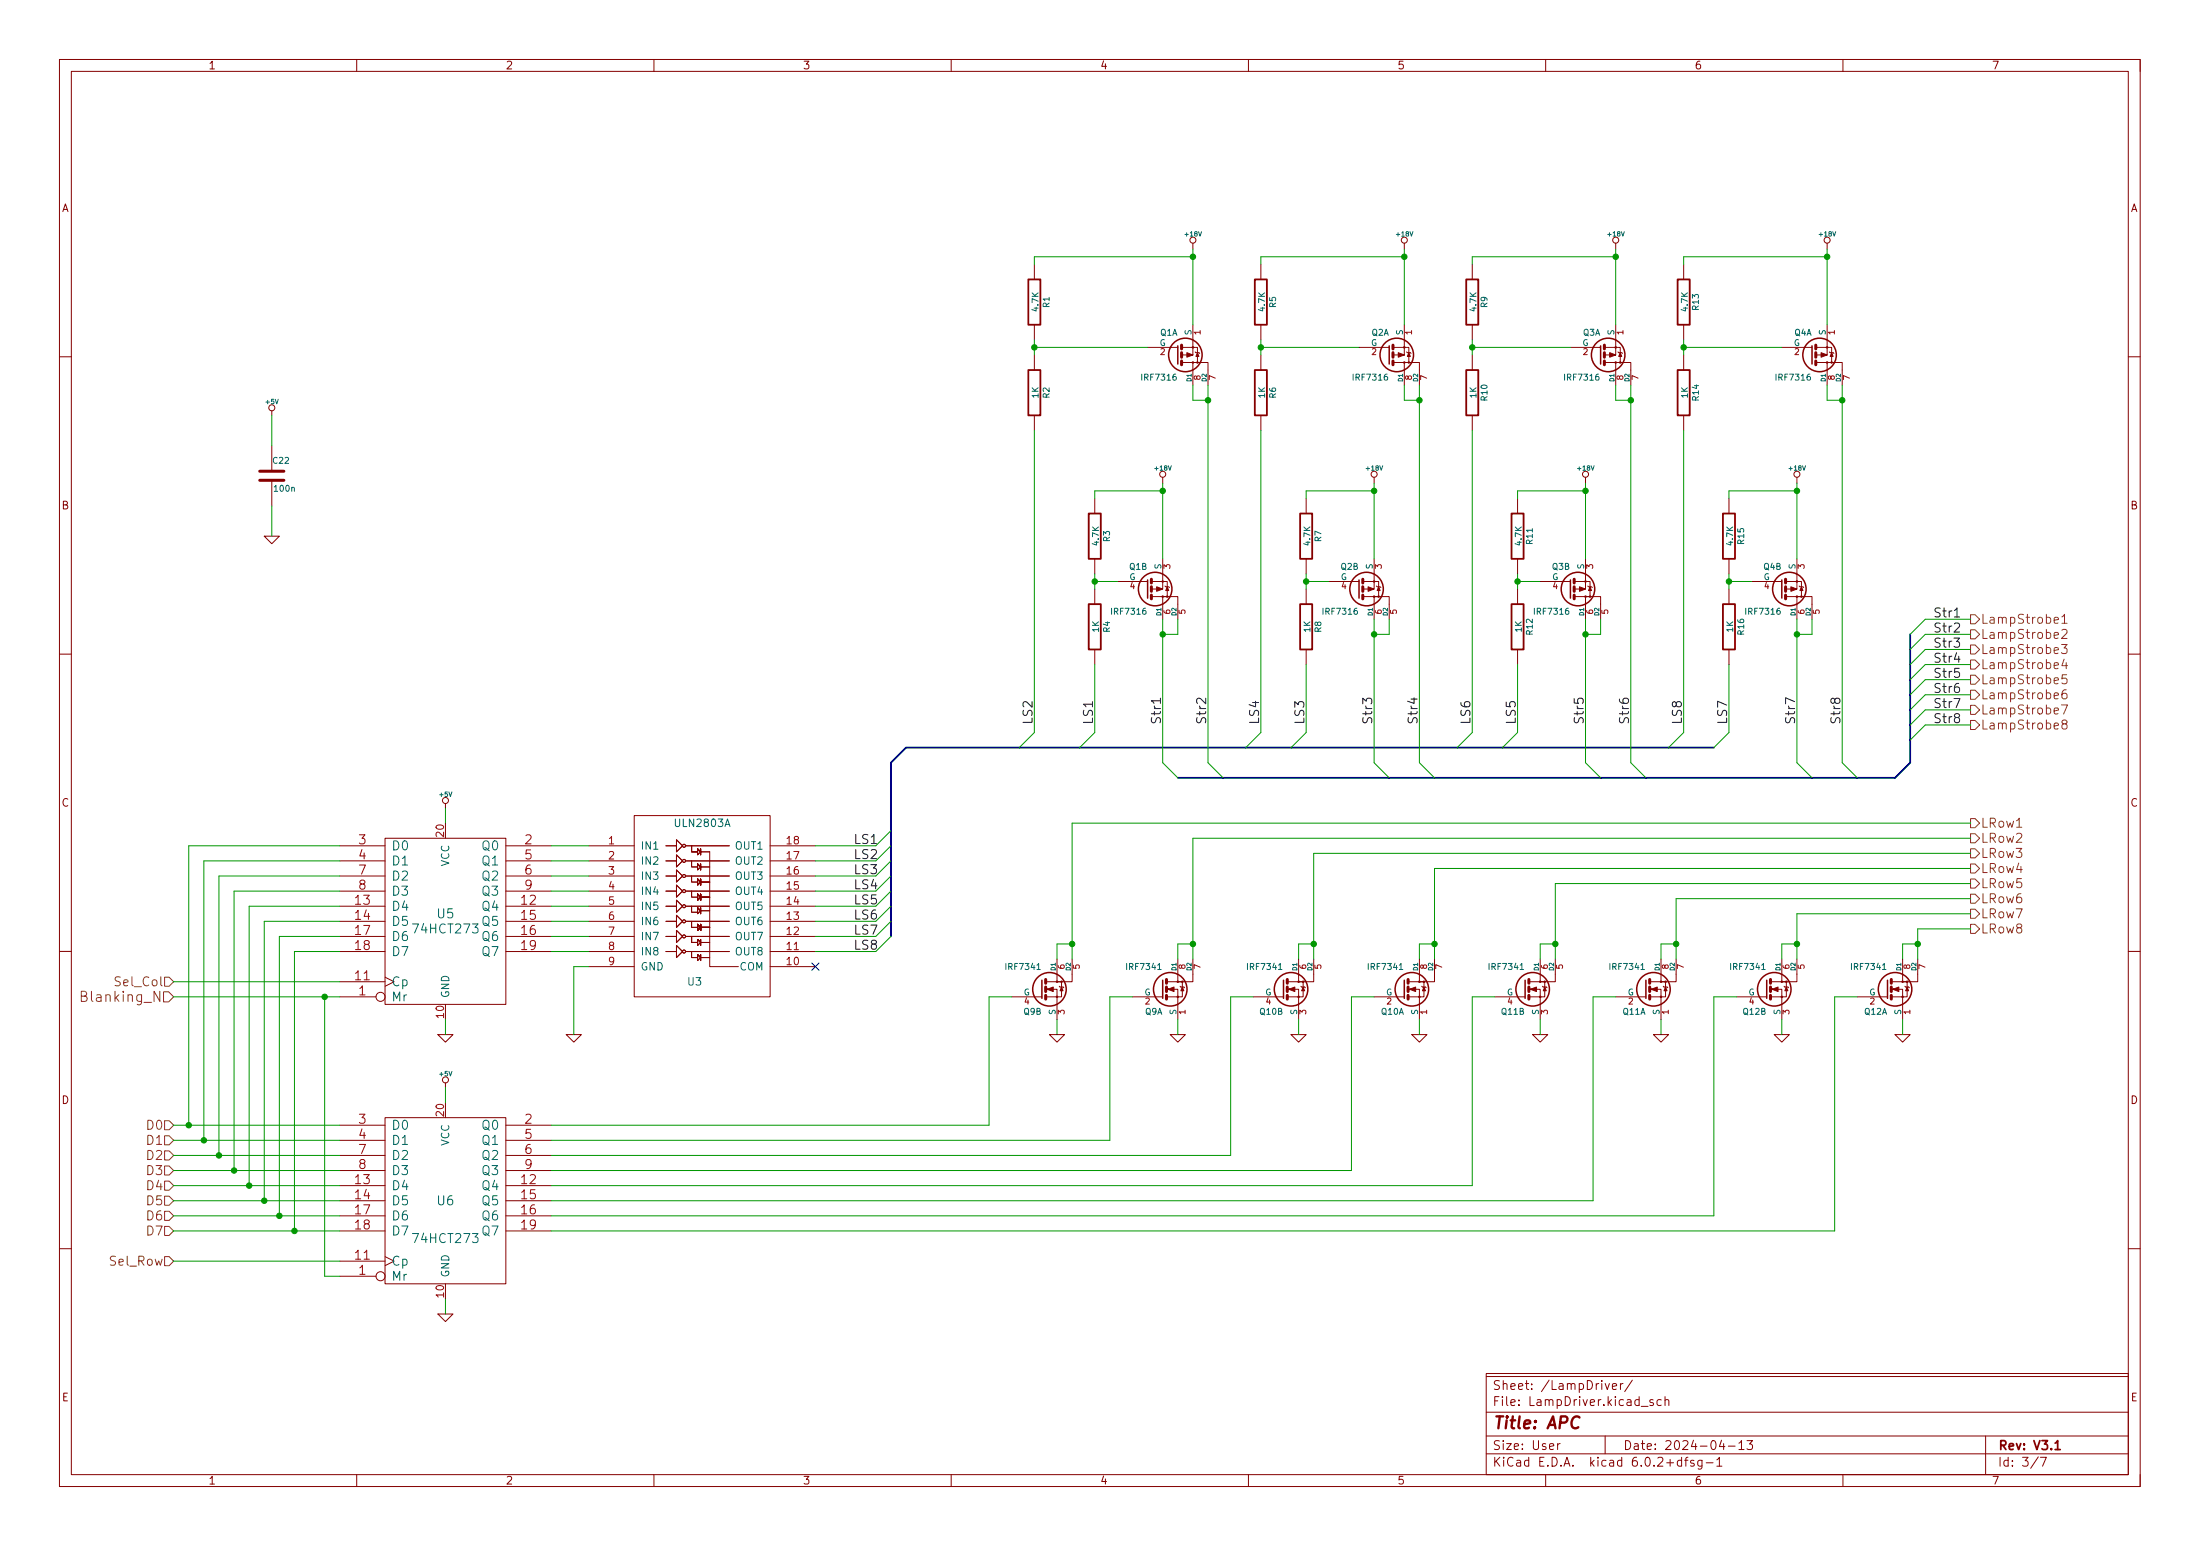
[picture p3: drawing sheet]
<svg xmlns="http://www.w3.org/2000/svg" width="370mm" height="260mm" viewBox="0 0 370 260" stroke-linecap="round" stroke-linejoin="round" font-family="sans-serif">
<g fill="none" stroke="#840000" stroke-width=".17">
<path d="M10 10h350v240h-350zM12 12h346v236h-346zM60 10v2M110 10v2M160 10v2M210 10v2M260 10v2M310 10v2M360 10v2M174 44.5v2.5M174 54.6v2.6M174 59.7v2.5"/>
<path d="M193 58.4h5.1M198.9 59.7h1.8v-1.3h.7v2.6h-.7h2.5v3.8M200.7 40.9v1M200.7 54.6v3.8h-1.8M201 59.2l.8 .2M212.1 44.5v2.5M212.1 54.6v2.6M212.1 59.7v2.5M228.6 58.4h5.1M234.4 59.7h1.8v-1.3h.8v2.6h-.8h2.6v3.8M236.2 40.9v1M236.2 54.6v3.8h-1.8"/>
<path d="M236.6 59.2l.8 .2M247.6 44.5v2.5M247.6 54.6v2.6M247.6 59.7v2.5M264.2 58.4h5M270 59.7h1.8v-1.3h.7v2.6h-.7h2.5v3.8M271.8 54.6v3.8h-1.8M271.8 40.9v1M272.2 59.2l.7 .2M283.2 44.5v2.5M283.2 54.6v2.6M283.2 59.7v2.5"/>
<path d="M299.7 58.4h5.1M305.6 59.7h1.7v-1.3h.8v2.6h-.8h2.6v3.8M307.3 54.6v3.8h-1.7M307.3 40.9v1M307.7 59.2l.8 .2M10 60h2M45.7 69.1v.8M45.7 74.9v4.4M174 69.9v2.5M198.9 61h1.8v3.8M212.1 69.9v2.5M234.4 61h1.8v3.8"/>
<path d="M247.6 69.9v2.5M270 61h1.8v3.8M283.2 69.9v2.5M305.6 61h1.7v3.8M358 60h2M44.4 90.2h2.6l-1.3 1.2zM45.7 80.8v4.3M184.1 83.8v2.6M184.1 94v2.5M184.1 99.1v2.5M188 97.8h5M193.8 99.1h1.8v-1.3h.7v2.5h-.7h2.5v3.8"/>
<path d="M195.6 80.3v1M195.6 94v3.8h-1.8M196 98.6l.7 .2M219.7 83.8v2.6M219.7 94v2.5M219.7 99.1v2.5M223.5 97.8h5.1M229.4 99.1h1.7v-1.3h.8v2.5h-.8h2.6v3.8M231.1 80.3v1M231.1 94v3.8h-1.7M231.5 98.6l.8 .2M255.3 83.8v2.6"/>
<path d="M255.3 94v2.5M255.3 99.1v2.5M259.1 97.8h5.1M264.9 99.1h1.8v-1.3h.8v2.5h-.8h2.5v3.8M266.7 94v3.8h-1.8M266.7 80.3v1M267.1 98.6l.7 .2M290.8 83.8v2.6M290.8 94v2.5M290.8 99.1v2.5M294.6 97.8h5.1M300.5 99.1h1.8v-1.3h.7v2.5h-.7h2.5v3.8"/>
<path d="M302.3 94v3.8h-1.8M302.3 80.3v1M302.6 98.6l.8 .2M10 110h2M184.1 109.2v2.6M193.8 100.3h1.8v3.8M219.7 109.2v2.6M229.4 100.3h1.7v3.8M255.3 109.2v2.6M264.9 100.3h1.8v3.8M290.8 109.2v2.6M300.5 100.3h1.8v3.8"/>
<path d="M358 110h2M74.9 135.1v.8M106.7 137.2h22.8v30.4h-22.8zM57.1 142.2h7.7M57.1 157.5h7.7M57.1 154.9h7.7M57.1 152.4h7.7M57.1 149.9h7.7M57.1 147.3h7.7M57.1 144.8h7.7M64.8 141h20.3v27.9h-20.3zM85.1 142.2h7.6"/>
<path d="M85.1 157.5h7.6M85.1 154.9h7.6M85.1 152.4h7.6M85.1 149.9h7.6M85.1 147.3h7.6M85.1 144.8h7.6M99.1 142.2h7.6M99.1 157.5h7.6M99.1 154.9h7.6M99.1 152.4h7.6M99.1 149.9h7.6M99.1 147.3h7.6"/>
<path d="M99.1 144.8h7.6M112 157.5h1.8v-1l1 1-1 1v-1M112 154.9h1.8v-1l1 1-1 1.1v-1.1M112 152.4h1.8v-1l1 1-1 1v-1M112 149.9h1.8v-1.1l1 1.1-1 1v-1M112 147.3h1.8v-1l1 1-1 1v-1M112 144.8h1.8v-1l1 1-1 1v-1M112 142.2h1.8v-1l1 1-1 1.1v-1.1M115.3 157.5h7.4M115.3 154.9h7.4M115.3 152.4h7.4M115.3 149.9h7.4"/>
<path d="M115.3 147.3h7.4M115.3 144.8h7.4M115.3 142.2h7.4M116.3 157.5v1h1M116.3 154.9v1.1h1M116.3 152.4v1h1M116.3 149.9v1h1M116.3 147.3v1h1M116.3 144.8v1h1M116.3 142.2v1.1h1M117.3 142.8v1l.6-.5-.6-.5 .6 .5v-.5v1v-.5h1.5v5M117.3 158v1l.6-.5-.6-.5 .6 .5v-.5v1v-.5h1.5"/>
<path d="M117.3 155.5v1l.6-.5-.6-.5 .6 .5v-.5v1v-.5h1.5M117.3 152.7v1l.6-.5-.6-.5 .6 .5v-.5v1v-.5h1.5M117.3 150.4v1l.6-.5-.6-.5 .6 .5v-.5v1v-.5h1.5M117.3 147.8v1l.6-.5-.6-.5 .6 .5v-.5v1v-.5h1.5M117.3 145.3v1l.6-.5-.6-.5 .6 .5v-.5v1v-.5h1.5M119.4 148.3v14.3h4.8M129.5 142.2h7.7M129.5 157.5h7.7M129.5 154.9h7.7M129.5 152.4h7.7M129.5 149.9h7.7M129.5 147.3h7.7"/>
<path d="M129.5 144.8h7.7M10 160h2M57.1 160h7.7M57.1 167.6h6.1M57.1 165.1h7.7M64.8 164.3l1.5 .8-1.5 .8M73.7 174h2.5l-1.3 1.3zM85.1 160h7.6M95.2 174h2.6l-1.3 1.3zM99.1 160h7.6M99.1 162.6h7.6M112 160h1.8v-1l1 1-1 1v-1"/>
<path d="M115.3 160h7.4M116.3 160v1h1M117.3 160.5v1l.6-.5-.6-.5 .6 .5v-.5v1v-.5h1.5M129.5 160h7.7M129.5 162.6h7.7M170.2 167.6h5.1M176 167.6h1.8v3.9M176.5 174h2.6l-1.3 1.3zM177.8 161.3v3.8h-1.8M178.2 165.9l.7 .2M180.3 161.3v3.8h-2.5h.8v2.5h-.8v-1.2h-1.8M190.5 167.6h5.1"/>
<path d="M196.3 167.6h1.8v3.9M196.8 174h2.6l-1.3 1.3zM198.1 161.3v3.8h-1.8M198.5 165.9l.8 .2M200.7 161.3v3.8h-2.6h.8v2.5h-.8v-1.2h-1.8M210.8 167.6h5.1M216.7 167.6h1.7v3.9M217.2 174h2.5l-1.3 1.3zM218.4 161.3v3.8h-1.7M218.8 165.9l.8 .2M221 161.3v3.8h-2.6h.8v2.5h-.8v-1.2h-1.7M231.1 167.6h5.1"/>
<path d="M237 167.6h1.8v3.9M237.5 174h2.5l-1.2 1.3zM238.8 161.3v3.8h-1.8M239.1 165.9l.8 .2M241.3 161.3v3.8h-2.5h.7v2.5h-.7v-1.2h-1.8M251.5 167.6h5M257.3 167.6h1.8v3.9M257.8 174h2.5l-1.2 1.3zM259.1 161.3v3.8h-1.8M259.5 165.9l.7 .2M261.6 161.3v3.8h-2.5h.7v2.5h-.7v-1.2h-1.8M271.8 167.6h5.1"/>
<path d="M277.6 167.6h1.8v3.9M278.1 174h2.6l-1.3 1.3zM279.4 161.3v3.8h-1.8M279.8 165.9l.7 .2M281.9 161.3v3.8h-2.5h.8v2.5h-.8v-1.2h-1.8M292.1 167.6h5.1M297.9 167.6h1.8v3.9M298.4 174h2.6l-1.3 1.3zM299.7 161.3v3.8h-1.8M300.1 165.9l.8 .2M302.3 161.3v3.8h-2.6h.8v2.5h-.8v-1.2h-1.8M312.4 167.6h5.1"/>
<path d="M318.3 167.6h1.7v3.9M318.8 174h2.5l-1.3 1.3zM320 161.3v3.8h-1.7M320.4 165.9l.8 .2M322.6 161.3v3.8h-2.6h.8v2.5h-.8v-1.2h-1.7M358 160h2M57.1 199.4h7.7M57.1 189.2h7.7M57.1 191.8h7.7M57.1 194.3h7.7M57.1 196.9h7.7M64.8 188h20.3v27.9h-20.3z"/>
<path d="M74.9 182.1v.8M85.1 199.4h7.6M85.1 189.2h7.6M85.1 191.8h7.6M85.1 194.3h7.6M85.1 196.9h7.6M10 210h2M57.1 214.6h6.1M57.1 212.1h7.7M57.1 201.9h7.7M57.1 204.5h7.7M57.1 207h7.7"/>
<path d="M64.8 211.3l1.5 .8-1.5 .8M85.1 201.9h7.6M85.1 204.5h7.6M85.1 207h7.6M358 210h2M73.7 221h2.5l-1.3 1.3zM250 231h108v17h-108zM250 237.5h108M250 231.5h108M270 232.7l.4 1 .3-1M271.2 233.2l.7-.2v-.3h-.5l-.2 .2 .1 .7h.6M272.6 232.7v1"/>
<path d="M273 232.7h-.3l-.1 .3M274.6 232.1l-1.3 1.9M276.1 236.5h1.1M278.1 235.4h-.4l-.2 .2 .1 .2 .5 .1v.4h-.6M279.4 235.4h-.4l-.3 .3v.4l.2 .2h.5M280.1 235.5l.2-.1h.3l.1 1M280.1 234.9v1.5M60 248v2M110 248v2M160 248v2M210 248v2M250 244.5h108"/>
<path d="M250 241.5h108M260 248v2M262 242.8v1M262.4 242.8h-.3l-.1 .3M270 241.5v3M282.9 245.6h-.5l-.3 .3v.4l.2 .2h.6M282.9 245.1v1.5M283.4 245.6h.5M283.9 245.1h-.3v.2v1.3M284.9 245.6h-.3l-.2 .2v.2l.5 .1v.4h-.5M286.3 245.6v1.2l-.3 .3-.4-.1M286.3 245.6h-.4l-.3 .3v.4l.1 .2h.6"/>
<path d="M287 246h1.2M288.8 245.5l.4-.4v1.5M288.8 246.6h.8M289.6 242.2l-.4 1.1h.9M289.9 242.8v1M290.7 243.2h1.2M292.5 242.7l.4-.4v1.5M292.5 243.8h.9M293.9 242.3h.9l-.5 .5 .4 .2v.6l-.2 .2h-.4l-.2-.2M310 248v2M334 241.5v6.5M342.9 245l-1.3 1.9"/>
<path d="M343.2 245.1h1l-.6 1.5M360 248v2"/>
<circle cx="200.7" cy="58.4" r=".13"/>
<circle cx="200.7" cy="40.4" r=".51"/>
<circle cx="236.2" cy="58.4" r=".13"/>
<circle cx="236.2" cy="40.4" r=".51"/>
<circle cx="271.8" cy="40.4" r=".51"/>
<circle cx="271.8" cy="58.4" r=".13"/>
<circle cx="307.3" cy="40.4" r=".51"/>
<circle cx="307.3" cy="58.4" r=".13"/>
<circle cx="45.7" cy="68.6" r=".51"/>
<circle cx="195.6" cy="79.8" r=".51"/>
<circle cx="200.7" cy="61" r=".13"/>
<circle cx="201.4" cy="61" r=".13"/>
<circle cx="231.1" cy="79.8" r=".51"/>
<circle cx="236.2" cy="61" r=".13"/>
<circle cx="237" cy="61" r=".13"/>
<circle cx="266.7" cy="79.8" r=".51"/>
<circle cx="271.8" cy="61" r=".13"/>
<circle cx="272.5" cy="61" r=".13"/>
<circle cx="302.3" cy="79.8" r=".51"/>
<circle cx="307.3" cy="61" r=".13"/>
<circle cx="308.1" cy="61" r=".13"/>
<circle cx="195.6" cy="97.8" r=".13"/>
<circle cx="231.1" cy="97.8" r=".13"/>
<circle cx="266.7" cy="97.8" r=".13"/>
<circle cx="302.3" cy="97.8" r=".13"/>
<circle cx="195.6" cy="100.3" r=".13"/>
<circle cx="196.3" cy="100.3" r=".13"/>
<circle cx="231.1" cy="100.3" r=".13"/>
<circle cx="231.9" cy="100.3" r=".13"/>
<circle cx="266.7" cy="100.3" r=".13"/>
<circle cx="267.5" cy="100.3" r=".13"/>
<circle cx="302.3" cy="100.3" r=".13"/>
<circle cx="303" cy="100.3" r=".13"/>
<circle cx="74.9" cy="134.6" r=".51"/>
<circle cx="115.1" cy="152.4" r=".25"/>
<circle cx="115.1" cy="154.9" r=".25"/>
<circle cx="115.1" cy="147.3" r=".25"/>
<circle cx="115.1" cy="144.8" r=".25"/>
<circle cx="115.1" cy="149.9" r=".25"/>
<circle cx="115.1" cy="157.5" r=".25"/>
<circle cx="115.1" cy="142.2" r=".25"/>
<circle cx="64" cy="167.6" r=".76"/>
<circle cx="115.1" cy="160" r=".25"/>
<circle cx="177.8" cy="167.6" r=".13"/>
<circle cx="177.8" cy="165.1" r=".13"/>
<circle cx="178.6" cy="165.1" r=".13"/>
<circle cx="198.1" cy="167.6" r=".13"/>
<circle cx="198.1" cy="165.1" r=".13"/>
<circle cx="198.9" cy="165.1" r=".13"/>
<circle cx="218.4" cy="167.6" r=".13"/>
<circle cx="218.4" cy="165.1" r=".13"/>
<circle cx="219.2" cy="165.1" r=".13"/>
<circle cx="238.8" cy="167.6" r=".13"/>
<circle cx="238.8" cy="165.1" r=".13"/>
<circle cx="239.5" cy="165.1" r=".13"/>
<circle cx="259.1" cy="165.1" r=".13"/>
<circle cx="259.1" cy="167.6" r=".13"/>
<circle cx="259.8" cy="165.1" r=".13"/>
<circle cx="279.4" cy="165.1" r=".13"/>
<circle cx="279.4" cy="167.6" r=".13"/>
<circle cx="280.2" cy="165.1" r=".13"/>
<circle cx="299.7" cy="165.1" r=".13"/>
<circle cx="299.7" cy="167.6" r=".13"/>
<circle cx="300.5" cy="165.1" r=".13"/>
<circle cx="320" cy="165.1" r=".13"/>
<circle cx="320" cy="167.6" r=".13"/>
<circle cx="320.8" cy="165.1" r=".13"/>
<circle cx="74.9" cy="181.6" r=".51"/>
<circle cx="64" cy="214.6" r=".76"/>
</g>
<g fill="none" stroke="#840000" stroke-width=".3">
<path d="M173 47h2v7.6h-2zM211.1 47h2v7.6h-2zM246.6 47h2.1v7.6h-2.1zM282.2 47h2v7.6h-2zM173 62.2h2v7.7h-2zM211.1 62.2h2v7.7h-2zM246.6 62.2h2.1v7.7h-2.1zM282.2 62.2h2v7.7h-2zM183.1 86.4h2.1v7.6h-2.1zM218.7 86.4h2v7.6h-2zM254.3 86.4h2v7.6h-2zM289.8 86.4h2v7.6h-2z"/>
<path d="M183.1 101.6h2.1v7.6h-2.1zM218.7 101.6h2v7.6h-2zM254.3 101.6h2v7.6h-2zM289.8 101.6h2v7.6h-2zM345.7 242.7l.4-.4v1.5M345.7 243.8h.9"/>
</g>
<path d="M265.7 238.4a.8 .8 0 0 0-.9-.1 .8 .8 0 0 0-.4 .8 .74 .74 0 0 0 .1 .9 .74 .74 0 0 0 1 0" fill="none" stroke="#840000" stroke-width=".4"/>
<g fill="none" stroke="#840000" stroke-width=".51">
<path d="M198.8 58v.7M198.8 59.3v.8M234.3 58v.7M234.3 59.3v.8M269.9 58v.7M269.9 59.3v.8M305.4 58v.7M305.4 59.3v.8M43.7 79.3h4.1M198.8 60.7v.6M234.3 60.7v.6M269.9 60.7v.6"/>
<path d="M305.4 60.7v.6M43.7 80.8h4.1M193.7 97.4v.6M193.7 98.7v.7M229.2 97.4v.6M229.2 98.7v.7M264.8 97.4v.6M264.8 98.7v.7M300.4 97.4v.6M300.4 98.7v.7M193.7 100.1v.6M229.2 100.1v.6"/>
<path d="M264.8 100.1v.6M300.4 100.1v.6M175.9 164.7v.7M175.9 166v.8M175.9 167.4v.6M196.2 164.7v.7M196.2 166v.8M196.2 167.4v.6M216.5 164.7v.7M216.5 166v.8M216.5 167.4v.6M236.9 164.7v.7"/>
<path d="M236.9 166v.8M236.9 167.4v.6M257.2 164.7v.7M257.2 166v.8M257.2 167.4v.6M277.5 164.7v.7M277.5 166v.8M277.5 167.4v.6M297.8 164.7v.7M297.8 166v.8M297.8 167.4v.6M318.1 164.7v.7"/>
<path d="M318.1 166v.8M318.1 167.4v.6"/>
</g>
<g fill="none" stroke="#840000" stroke-width=".25">
<path d="M198.1 58.2v3M233.7 58.2v3M269.2 58.2v3M304.8 58.2v3M193 97.5v3.1M228.6 97.5v3.1M264.2 97.5v3.1M299.7 97.5v3.1M175.3 164.8v3.1M195.6 164.8v3.1M215.9 164.8v3.1M236.2 164.8v3.1"/>
<path d="M256.5 164.8v3.1M276.9 164.8v3.1M297.2 164.8v3.1M317.5 164.8v3.1"/>
<circle cx="199.4" cy="59.7" r="2.82"/>
<circle cx="234.9" cy="59.7" r="2.82"/>
<circle cx="270.5" cy="59.7" r="2.82"/>
<circle cx="306.1" cy="59.7" r="2.82"/>
<circle cx="194.3" cy="99.1" r="2.82"/>
<circle cx="229.9" cy="99.1" r="2.82"/>
<circle cx="265.4" cy="99.1" r="2.82"/>
<circle cx="301" cy="99.1" r="2.82"/>
<circle cx="176.5" cy="166.4" r="2.82"/>
<circle cx="196.8" cy="166.4" r="2.82"/>
<circle cx="217.2" cy="166.4" r="2.82"/>
<circle cx="237.5" cy="166.4" r="2.82"/>
<circle cx="257.8" cy="166.4" r="2.82"/>
<circle cx="278.1" cy="166.4" r="2.82"/>
<circle cx="298.4" cy="166.4" r="2.82"/>
<circle cx="318.8" cy="166.4" r="2.82"/>
</g>
<g fill="#840000" stroke="#840000" stroke-width=".17">
<path d="M300.5 166l.2 .6h-.5z"/>
<path d="M298.1 166.4l1-.4v.8z"/>
<path d="M198.9 166l.2 .6h-.5z"/>
<path d="M196.5 166.4l1-.4v.8z"/>
<path d="M259.8 166l.3 .6h-.5z"/>
<path d="M257.4 166.4l1-.4v.8z"/>
<path d="M320.8 166l.3 .6h-.6z"/>
<path d="M318.4 166.4l1-.4v.8z"/>
<path d="M178.6 166l.2 .6h-.5z"/>
<path d="M176.1 166.4l1.1-.4v.8z"/>
<path d="M237 59.3l.2 .6h-.5z"/>
<path d="M235.2 59.3l1 .4-1 .4z"/>
<path d="M219.2 166l.3 .6h-.6z"/>
<path d="M216.8 166.4l1-.4v.8z"/>
<path d="M301.2 98.7l1.1 .4-1.1 .3z"/>
<path d="M303 98.7l.3 .6h-.5z"/>
<path d="M265.7 98.7l1 .4-1 .3z"/>
<path d="M267.5 98.7l.2 .6h-.5z"/>
<path d="M194.6 98.7l1 .4-1 .3z"/>
<path d="M196.3 98.7l.3 .6h-.5z"/>
<path d="M308.1 59.3l.3 .6h-.6z"/>
<path d="M306.3 59.3l1 .4-1 .4z"/>
<path d="M239.5 166l.3 .6h-.5z"/>
<path d="M237.1 166.4l1-.4v.8z"/>
<path d="M230.1 98.7l1 .4-1 .3z"/>
<path d="M231.9 98.7l.3 .6h-.6z"/>
<path d="M280.2 166l.2 .6h-.5z"/>
<path d="M277.7 166.4l1.1-.4v.8z"/>
<path d="M201.4 59.3l.3 .6h-.5z"/>
<path d="M199.6 59.3l1.1 .4-1.1 .4z"/>
<path d="M272.5 59.3l.3 .6h-.5z"/>
<path d="M270.8 59.3l1 .4-1 .4z"/>
</g>
<g fill="none" stroke="#725600" stroke-width=".17">
<path d="M331.5 116.1h.7l.8 .7-.8 .8h-.7zM331.5 105.9h.7l.8 .8-.8 .7h-.7zM331.5 103.4h.7l.8 .7-.8 .8h-.7zM331.5 111h.7l.8 .8-.8 .7h-.7zM331.5 113.5h.7l.8 .8-.8 .8h-.7zM331.5 108.5h.7l.8 .7-.8 .8h-.7zM331.5 118.6h.7l.8 .8-.8 .7h-.7zM345.5 104.3l.8-.1-.1-.3-.5-.1-.2 .2 .1 .8h.6M346.8 108.4h.9l-.5 .6 .4 .1v.7l-.2 .1h-.4l-.2-.1M346.8 118.5h1l-.7 1.6M346.8 106l.3-.2h.3l.2 .2 .1 .3-.1 .2-.8 .9h.9M346.8 103.7l.5-.4v1.5"/>
<path d="M346.8 104.8h.9M347.2 110.9l-.4 1h1M347.6 116a.61 .61 0 0 0-.8 .7v.5l.2 .3h.4l.2-.1 .1-.5-.1-.2-.5-.1-.3 .3M347.6 111.4v1.1M347.6 113.5h-.7l-.1 .7 .3-.2 .5 .1 .1 .2-.1 .5-.2 .2h-.3l-.3-.2M331.5 137.7h.7l.8 .7-.8 .8h-.7zM331.5 121.2h.7l.8 .7-.8 .8h-.7zM339.2 139.1h.9M347.1 121.7l-.3-.2 .1-.3 .2-.1 .5 .1 .1 .2-.1 .2-.6 .2-.2 .2v.3l.3 .3h.3l.3-.3-.1-.4-.2-.2M331.5 142.8h.7l.8 .7-.8 .8h-.7zM331.5 152.9h.7l.8 .8-.8 .7h-.7zM331.5 150.4h.7l.8 .7-.8 .8h-.7z"/>
<path d="M331.5 145.3h.7l.8 .8-.8 .7h-.7zM331.5 140.2h.7l.8 .8-.8 .7h-.7zM331.5 147.8h.7l.8 .8-.8 .8h-.7zM331.5 155.5h.7l.8 .7-.8 .8h-.7zM27.5 166.8h.9l.8 .8-.8 .9h-.9zM27.7 164.3h.7l.8 .8-.8 .8h-.7zM27.7 191h.7l.8 .8-.8 .7h-.7zM27.7 198.6h.7l.8 .8-.8 .8h-.7zM27.7 188.5h.7l.8 .7-.8 .8h-.7zM27.7 193.6h.7l.8 .7-.8 .8h-.7zM27.7 196.1h.7l.8 .8-.8 .7h-.7zM27.7 206.3h.7l.8 .7-.8 .8h-.7z"/>
<path d="M27.7 211.3h.7l.8 .8-.8 .8h-.7zM27.7 203.7h.7l.8 .8-.8 .7h-.7zM27.7 201.2h.7l.8 .7-.8 .8h-.7z"/>
</g>
<path d="M195.2 117.4v.9M237.9 117.3v1l-1.1-.4M301.9 118l-1.6-.7v1.1M328.7 117.5h1l-.7 1.5M328.8 103.8h.8M329.1 109.8l-.3 1.1h.9" fill="none" stroke="#0f0f0f" stroke-width=".17"/>
<path d="M321.3 106.7v21.6l-2.5 2.5h-120.7M288.3 125.7h-135.9l-2.5 2.6v29.2" fill="none" stroke="#000084" stroke-width=".3"/>
<g fill="none" stroke="#009600" stroke-width=".17">
<path d="M174 58.4h19M174 57.2v2.5M200.7 43.2h-26.7v1.3M200.7 41.9v12.7M212.1 58.4h16.5M212.1 57.2v2.5M236.2 43.2h-24.1v1.3M236.2 41.9v12.7M247.6 58.4h16.6M247.6 57.2v2.5M271.8 43.2h-24.2v1.3M271.8 41.9v12.7"/>
<path d="M283.2 57.2v2.5M283.2 58.4h16.5M307.3 41.9v12.7M307.3 43.2h-24.1v1.3M45.7 69.9v5M174 72.4v50.8l-2.6 2.5M200.7 64.8v2.5h2.5M203.2 64.8v63.5l2.5 2.5M212.1 72.4v50.8l-2.6 2.5M236.2 64.8v2.5h2.6M238.8 64.8v63.5l2.5 2.5M247.6 72.4v50.8l-2.5 2.5"/>
<path d="M271.8 64.8v2.5h2.5M274.3 64.8v63.5l2.6 2.5M283.2 72.4v50.8l-2.5 2.5M307.3 64.8v2.5h2.6M309.9 64.8v63.5l2.5 2.5M45.7 85.1v5.1M184.1 97.8h3.9M184.1 96.5v2.6M195.6 82.6h-11.5v1.2M195.6 81.3v12.7M219.7 97.8h3.8M219.7 96.5v2.6"/>
<path d="M231.1 82.6h-11.4v1.2M231.1 81.3v12.7M255.3 97.8h3.8M255.3 96.5v2.6M266.7 81.3v12.7M266.7 82.6h-11.4v1.2M290.8 97.8h3.8M290.8 96.5v2.6M302.3 82.6h-11.5v1.2M302.3 81.3v12.7M184.1 111.8v11.4l-2.5 2.5M195.6 104.1v24.2l2.5 2.5"/>
<path d="M198.1 104.1v2.6h-2.5M219.7 111.8v11.4l-2.5 2.5M231.1 104.1v24.2l2.6 2.5M233.7 104.1v2.6h-2.6M255.3 111.8v11.4l-2.6 2.5M266.7 104.1v24.2l2.5 2.5M269.2 104.1v2.6h-2.5M290.8 111.8v11.4l-2.5 2.5M302.3 104.1v24.2l2.5 2.5M304.8 104.1v2.6h-2.5M331.5 106.7h-7.7l-2.5 2.5M331.5 119.4h-7.7l-2.5 2.5"/>
<path d="M331.5 116.8h-7.7l-2.5 2.6M331.5 114.3h-7.7l-2.5 2.5M331.5 111.8h-7.7l-2.5 2.5M331.5 109.2h-7.7l-2.5 2.6M331.5 104.1h-7.7l-2.5 2.6M74.9 135.9v2.5M149.9 139.7l-2.6 2.5h-10.1M331.5 138.4h-151.2v22.9M331.5 121.9h-7.7l-2.5 2.6M57.1 152.4h-15.2v47M57.1 142.2h-25.4v47M57.1 149.9h-17.7v47"/>
<path d="M57.1 144.8h-22.8v47M57.1 154.9h-12.7v47M57.1 157.5h-10.1v47M57.1 147.3h-20.3v47M92.7 152.4h6.4M92.7 142.2h6.4M92.7 149.9h6.4M92.7 144.8h6.4M92.7 154.9h6.4M92.7 157.5h6.4M92.7 147.3h6.4M149.9 149.9l-2.6 2.5h-10.1"/>
<path d="M149.9 147.3l-2.6 2.6h-10.1M149.9 142.2l-2.6 2.6h-10.1M149.9 152.4l-2.6 2.5h-10.1M149.9 154.9l-2.6 2.6h-10.1M149.9 144.8l-2.6 2.5h-10.1M149.9 157.5l-2.6 2.5h-10.1M180.3 158.8h-2.5v2.5M200.7 158.8h-2.6v2.5M221 158.8h-2.6v2.5M241.3 158.8h-2.5v2.5M261.6 158.8h-2.5v2.5M281.9 158.8h-2.5v2.5"/>
<path d="M302.3 158.8h-2.6v2.5M322.6 158.8h-2.6v2.5M331.5 153.7h-29.2v7.6M331.5 141h-130.8v20.3M331.5 143.5h-110.5v17.8M331.5 148.6h-69.9v12.7M331.5 151.1h-49.6v10.2M331.5 156.2h-8.9v5.1M331.5 146.1h-90.2v15.2M29.2 167.6h27.9M29.2 165.1h27.9M54.6 167.6v47h2.5"/>
<path d="M57.1 160h-7.6v47M74.9 171.5v2.5M92.7 160h6.4M99.1 162.6h-2.6v11.4M170.2 167.6h-3.8v21.6h-73.7M177.8 171.5v2.5M190.5 167.6h-3.8v24.2h-94M198.1 171.5v2.5M210.8 167.6h-3.8v26.7h-114.3M218.4 171.5v2.5M231.1 167.6h-3.8v29.3h-134.6M238.8 171.5v2.5"/>
<path d="M251.5 167.6h-3.9v31.8h-154.9M259.1 171.5v2.5M271.8 167.6h-3.8v34.3h-175.3M279.4 171.5v2.5M292.1 167.6h-3.8v36.9h-195.6M299.7 171.5v2.5M312.4 167.6h-3.8v39.4h-215.9M320 171.5v2.5M29.2 191.8h27.9M29.2 189.2h27.9M29.2 194.3h27.9M29.2 196.9h27.9"/>
<path d="M29.2 199.4h27.9M74.9 182.9v2.5M29.2 204.5h27.9M29.2 201.9h27.9M29.2 207h27.9M29.2 212.1h27.9M74.9 218.4v2.6"/>
</g>
<path d="M136.6 162l1.2 1.2M137.8 162l-1.2 1.2" fill="none" stroke="#000084" stroke-width=".17"/>
<g fill="#009600" stroke="#009600" stroke-width=".17">
<circle cx="302.3" cy="106.7" r=".46"/>
<circle cx="302.3" cy="158.8" r=".46"/>
<circle cx="281.9" cy="158.8" r=".46"/>
<circle cx="322.6" cy="158.8" r=".46"/>
<circle cx="261.6" cy="158.8" r=".46"/>
<circle cx="49.5" cy="207" r=".46"/>
<circle cx="47" cy="204.5" r=".46"/>
<circle cx="44.4" cy="201.9" r=".46"/>
<circle cx="54.6" cy="167.6" r=".46"/>
<circle cx="41.9" cy="199.4" r=".46"/>
<circle cx="39.4" cy="196.9" r=".46"/>
<circle cx="231.1" cy="106.7" r=".46"/>
<circle cx="195.6" cy="106.7" r=".46"/>
<circle cx="200.7" cy="158.8" r=".46"/>
<circle cx="180.3" cy="158.8" r=".46"/>
<circle cx="241.3" cy="158.8" r=".46"/>
<circle cx="221" cy="158.8" r=".46"/>
<circle cx="31.7" cy="189.2" r=".46"/>
<circle cx="34.3" cy="191.8" r=".46"/>
<circle cx="36.8" cy="194.3" r=".46"/>
<circle cx="302.3" cy="82.6" r=".46"/>
<circle cx="309.9" cy="67.3" r=".46"/>
<circle cx="274.3" cy="67.3" r=".46"/>
<circle cx="283.2" cy="58.4" r=".46"/>
<circle cx="290.8" cy="97.8" r=".46"/>
<circle cx="307.3" cy="43.2" r=".46"/>
<circle cx="184.1" cy="97.8" r=".46"/>
<circle cx="219.7" cy="97.8" r=".46"/>
<circle cx="266.7" cy="106.7" r=".46"/>
<circle cx="231.1" cy="82.6" r=".46"/>
<circle cx="255.3" cy="97.8" r=".46"/>
<circle cx="203.2" cy="67.3" r=".46"/>
<circle cx="200.7" cy="43.2" r=".46"/>
<circle cx="212.1" cy="58.4" r=".46"/>
<circle cx="174" cy="58.4" r=".46"/>
<circle cx="236.2" cy="43.2" r=".46"/>
<circle cx="195.6" cy="82.6" r=".46"/>
<circle cx="238.8" cy="67.3" r=".46"/>
<circle cx="247.6" cy="58.4" r=".46"/>
<circle cx="271.8" cy="43.2" r=".46"/>
<circle cx="266.7" cy="82.6" r=".46"/>
</g>
<text font-size="2.8" fill="#840000" x="251" y="240.3">Title: APC</text>
<text font-size="2.4" fill="#725600" x="14.3" y="168.5">Blanking_N</text>
<g font-size="2.1" fill="#0f0f0f">
<text x="325.1" y="103.8">Str1</text>
<text x="325.1" y="106.4">Str2</text>
<text x="325.1" y="114">Str5</text>
<text x="325.1" y="111.5">Str4</text>
<text x="325.1" y="108.9">Str3</text>
<text x="325.1" y="116.5">Str6</text>
<text x="325.1" y="119.1">Str7</text>
<text x="173.7" y="121.9" transform="rotate(-90 173.7 121.9)">LS2</text>
<text x="183.8" y="121.9" transform="rotate(-90 183.8 121.9)">LS1</text>
<text x="195.3" y="121.9" transform="rotate(-90 195.3 121.9)">Str1</text>
<text x="202.9" y="121.9" transform="rotate(-90 202.9 121.9)">Str2</text>
<text x="211.8" y="121.9" transform="rotate(-90 211.8 121.9)">LS4</text>
<text x="219.4" y="121.9" transform="rotate(-90 219.4 121.9)">LS3</text>
<text x="230.8" y="121.9" transform="rotate(-90 230.8 121.9)">Str3</text>
<text x="238.4" y="121.9" transform="rotate(-90 238.4 121.9)">Str4</text>
<text x="247.3" y="121.9" transform="rotate(-90 247.3 121.9)">LS6</text>
<text x="255" y="121.9" transform="rotate(-90 255 121.9)">LS5</text>
<text x="266.4" y="121.9" transform="rotate(-90 266.4 121.9)">Str5</text>
<text x="274" y="121.9" transform="rotate(-90 274 121.9)">Str6</text>
<text x="282.9" y="121.9" transform="rotate(-90 282.9 121.9)">LS8</text>
<text x="290.5" y="121.9" transform="rotate(-90 290.5 121.9)">LS7</text>
<text x="301.9" y="121.9" transform="rotate(-90 301.9 121.9)">Str7</text>
<text x="309.6" y="121.9" transform="rotate(-90 309.6 121.9)">Str8</text>
<text x="325.1" y="121.6">Str8</text>
<text x="143.5" y="141.9">LS1</text>
<text x="143.5" y="144.5">LS2</text>
<text x="143.5" y="149.6">LS4</text>
<text x="143.5" y="147">LS3</text>
<text x="143.5" y="154.6">LS6</text>
<text x="143.5" y="152.1">LS5</text>
<text x="143.5" y="157.2">LS7</text>
<text x="143.5" y="159.7">LS8</text>
</g>
<g font-size="2.1" fill="#725600">
<text x="333.1" y="107.4">LampStrobe2</text>
<text x="333.1" y="104.9">LampStrobe1</text>
<text x="333.1" y="112.5">LampStrobe4</text>
<text x="333.1" y="110">LampStrobe3</text>
<text x="333.1" y="117.6">LampStrobe6</text>
<text x="333.1" y="115.1">LampStrobe5</text>
<text x="333.1" y="122.7">LampStrobe8</text>
<text x="333.1" y="120.1">LampStrobe7</text>
<text x="333.1" y="139.2">LRow1</text>
<text x="333.1" y="141.7">LRow2</text>
<text x="333.1" y="144.3">LRow3</text>
<text x="333.1" y="146.8">LRow4</text>
<text x="333.1" y="149.4">LRow5</text>
<text x="333.1" y="154.4">LRow7</text>
<text x="333.1" y="151.9">LRow6</text>
<text x="333.1" y="157">LRow8</text>
<text x="19.8" y="165.9">Sel_Col</text>
<text x="24.9" y="190">D0</text>
<text x="24.9" y="192.5">D1</text>
<text x="24.9" y="195.1">D2</text>
<text x="24.9" y="197.6">D3</text>
<text x="24.9" y="200.2">D4</text>
<text x="24.9" y="202.7">D5</text>
<text x="24.9" y="207.8">D7</text>
<text x="24.9" y="205.2">D6</text>
<text x="18.7" y="212.9">Sel_Row</text>
</g>
<g font-size="2.1" fill="#a90000">
<text x="60.4" y="142">3</text>
<text x="88.3" y="142">2</text>
<text x="60.4" y="144.5">4</text>
<text x="60.4" y="147.1">7</text>
<text x="60.4" y="149.6">8</text>
<text x="88.3" y="144.5">5</text>
<text x="88.3" y="147.1">6</text>
<text x="88.3" y="149.6">9</text>
<text x="59.8" y="152.1">13</text>
<text x="59.8" y="154.7">14</text>
<text x="87.7" y="152.1">12</text>
<text x="87.7" y="154.7">15</text>
<text x="59.8" y="157.2">17</text>
<text x="59.8" y="159.8">18</text>
<text x="87.7" y="157.2">16</text>
<text x="87.7" y="159.8">19</text>
<text x="59.8" y="164.8">11</text>
<text x="60.4" y="167.4">1</text>
<text x="60.4" y="189">3</text>
<text x="60.4" y="191.5">4</text>
<text x="88.3" y="189">2</text>
<text x="88.3" y="191.5">5</text>
<text x="60.4" y="194.1">7</text>
<text x="60.4" y="196.6">8</text>
<text x="88.3" y="194.1">6</text>
<text x="88.3" y="196.6">9</text>
<text x="59.8" y="199.1">13</text>
<text x="59.8" y="201.7">14</text>
<text x="87.7" y="199.1">12</text>
<text x="87.7" y="201.7">15</text>
<text x="59.8" y="204.2">17</text>
<text x="59.8" y="206.8">18</text>
<text x="87.7" y="204.2">16</text>
<text x="87.7" y="206.8">19</text>
<text x="59.8" y="211.8">11</text>
<text x="60.4" y="214.4">1</text>
</g>
<g font-size="2.1" fill="#006464">
<text x="65.8" y="143">D0</text>
<text x="81.2" y="143">Q0</text>
<text x="65.8" y="145.5">D1</text>
<text x="65.8" y="148.1">D2</text>
<text x="81.2" y="145.5">Q1</text>
<text x="81.2" y="148.1">Q2</text>
<text x="65.8" y="153.2">D4</text>
<text x="65.8" y="155.7">D5</text>
<text x="65.8" y="150.6">D3</text>
<text x="73.6" y="154.4">U5</text>
<text x="81.2" y="153.2">Q4</text>
<text x="81.2" y="155.7">Q5</text>
<text x="81.2" y="150.6">Q3</text>
<text x="65.8" y="158.2">D6</text>
<text x="65.8" y="160.8">D7</text>
<text x="69.8" y="157">74HCT273</text>
<text x="81.2" y="158.2">Q6</text>
<text x="81.2" y="160.8">Q7</text>
<text x="65.8" y="165.9">Cp</text>
<text x="65.8" y="168.4">Mr</text>
<text x="65.8" y="190">D0</text>
<text x="81.2" y="190">Q0</text>
<text x="65.8" y="192.5">D1</text>
<text x="65.8" y="195.1">D2</text>
<text x="65.8" y="197.6">D3</text>
<text x="81.2" y="192.5">Q1</text>
<text x="81.2" y="195.1">Q2</text>
<text x="81.2" y="197.6">Q3</text>
<text x="65.8" y="200.2">D4</text>
<text x="65.8" y="202.7">D5</text>
<text x="73.6" y="202.7">U6</text>
<text x="81.2" y="200.2">Q4</text>
<text x="81.2" y="202.7">Q5</text>
<text x="65.8" y="205.2">D6</text>
<text x="65.8" y="207.8">D7</text>
<text x="69.8" y="209">74HCT273</text>
<text x="81.2" y="205.2">Q6</text>
<text x="81.2" y="207.8">Q7</text>
<text x="65.8" y="215.4">Mr</text>
<text x="65.8" y="212.9">Cp</text>
</g>
<g font-size="2.1" fill="#840000">
<text x="251" y="233.7">Sheet: /LampDriver/</text>
<text x="251" y="236.4">File: LampDriver.kicad_sch</text>
<text x="251" y="243.8">Size: User</text>
<text x="273" y="243.8">Date: 2024-04-13</text>
<text x="336" y="243.8">Rev: V3.1</text>
<text x="251" y="246.6">KiCad E.D.A. kicad 6.0.2+dfsg-1</text>
<text x="336" y="246.6">Id: 3/7</text>
</g>
<g font-size="1.8" fill="#840000">
<text x="35" y="11.7">1</text>
<text x="85" y="11.7">2</text>
<text x="135" y="11.7">3</text>
<text x="185" y="11.7">4</text>
<text x="235" y="11.7">5</text>
<text x="285" y="11.7">6</text>
<text x="335" y="11.7">7</text>
<text x="10.3" y="35.7">A</text>
<text x="358.3" y="35.7">A</text>
<text x="10.3" y="85.7">B</text>
<text x="358.3" y="85.7">B</text>
<text x="10.3" y="135.7">C</text>
<text x="358.3" y="135.7">C</text>
<text x="10.3" y="185.7">D</text>
<text x="358.3" y="185.7">D</text>
<text x="10.4" y="235.7">E</text>
<text x="358.4" y="235.7">E</text>
<text x="35" y="249.6">1</text>
<text x="85" y="249.6">2</text>
<text x="135" y="249.6">3</text>
<text x="185" y="249.6">4</text>
<text x="235" y="249.6">5</text>
<text x="285" y="249.6">6</text>
<text x="335" y="249.6">7</text>
</g>
<g font-size="1.8" fill="#a90000">
<text x="74.7" y="140.7" transform="rotate(-90 74.7 140.7)">20</text>
<text x="102.4" y="142">1</text>
<text x="132.4" y="142">18</text>
<text x="102.4" y="144.5">2</text>
<text x="102.4" y="147.1">3</text>
<text x="102.4" y="149.6">4</text>
<text x="132.4" y="149.6">15</text>
<text x="132.4" y="147.1">16</text>
<text x="132.4" y="144.5">17</text>
<text x="102.4" y="152.1">5</text>
<text x="102.4" y="154.7">6</text>
<text x="132.4" y="154.7">13</text>
<text x="132.4" y="152.1">14</text>
<text x="102.4" y="157.2">7</text>
<text x="102.4" y="159.8">8</text>
<text x="132.4" y="159.8">11</text>
<text x="132.4" y="157.2">12</text>
<text x="102.4" y="162.3">9</text>
<text x="132.4" y="162.3">10</text>
<text x="74.7" y="171.2" transform="rotate(-90 74.7 171.2)">10</text>
<text x="74.7" y="187.7" transform="rotate(-90 74.7 187.7)">20</text>
<text x="74.7" y="218.2" transform="rotate(-90 74.7 218.2)">10</text>
</g>
<g font-size="1.8" fill="#006464">
<text x="107.7" y="142.9">IN1</text>
<text x="113.7" y="139.1">ULN2803A</text>
<text x="123.8" y="142.9">OUT1</text>
<text x="75.6" y="145.7" transform="rotate(-90 75.6 145.7)">VCC</text>
<text x="107.7" y="145.4">IN2</text>
<text x="107.7" y="148">IN3</text>
<text x="123.8" y="148">OUT3</text>
<text x="123.8" y="145.4">OUT2</text>
<text x="107.7" y="150.5">IN4</text>
<text x="107.7" y="153">IN5</text>
<text x="107.7" y="155.6">IN6</text>
<text x="123.8" y="155.6">OUT6</text>
<text x="123.8" y="153">OUT5</text>
<text x="123.8" y="150.5">OUT4</text>
<text x="107.7" y="158.1">IN7</text>
<text x="107.7" y="160.7">IN8</text>
<text x="123.8" y="160.7">OUT8</text>
<text x="123.8" y="158.1">OUT7</text>
<text x="75.6" y="167.9" transform="rotate(-90 75.6 167.9)">GND</text>
<text x="107.7" y="163.2">GND</text>
<text x="115.7" y="165.7">U3</text>
<text x="124.4" y="163.2">COM</text>
<text x="75.6" y="192.7" transform="rotate(-90 75.6 192.7)">VCC</text>
<text x="75.6" y="214.9" transform="rotate(-90 75.6 214.9)">GND</text>
</g>
<g font-size="1.4" fill="#006464">
<text x="174.7" y="52.3" transform="rotate(-90 174.7 52.3)">4.7K</text>
<text x="176.5" y="51.7" transform="rotate(-90 176.5 51.7)">R1</text>
<text x="212.8" y="52.3" transform="rotate(-90 212.8 52.3)">4.7K</text>
<text x="214.6" y="51.7" transform="rotate(-90 214.6 51.7)">R5</text>
<text x="248.3" y="52.3" transform="rotate(-90 248.3 52.3)">4.7K</text>
<text x="250.2" y="51.7" transform="rotate(-90 250.2 51.7)">R9</text>
<text x="283.9" y="52.3" transform="rotate(-90 283.9 52.3)">4.7K</text>
<text x="285.8" y="52.1" transform="rotate(-90 285.8 52.1)">R13</text>
<text x="195" y="58.2">G</text>
<text x="195.2" y="56.4">Q1A</text>
<text x="200.4" y="56.4" transform="rotate(-90 200.4 56.4)">S</text>
<text x="230.6" y="58.2">G</text>
<text x="230.7" y="56.4">Q2A</text>
<text x="236" y="56.4" transform="rotate(-90 236 56.4)">S</text>
<text x="266.1" y="58.2">G</text>
<text x="266.3" y="56.4">Q3A</text>
<text x="271.5" y="56.4" transform="rotate(-90 271.5 56.4)">S</text>
<text x="301.7" y="58.2">G</text>
<text x="301.8" y="56.4">Q4A</text>
<text x="307.1" y="56.4" transform="rotate(-90 307.1 56.4)">S</text>
<text x="192.2" y="64">IRF7316</text>
<text x="227.8" y="64">IRF7316</text>
<text x="263.3" y="64">IRF7316</text>
<text x="298.9" y="64">IRF7316</text>
<text x="174.7" y="66.9" transform="rotate(-90 174.7 66.9)">1K</text>
<text x="176.5" y="66.9" transform="rotate(-90 176.5 66.9)">R2</text>
<text x="212.8" y="66.9" transform="rotate(-90 212.8 66.9)">1K</text>
<text x="214.6" y="66.9" transform="rotate(-90 214.6 66.9)">R6</text>
<text x="248.3" y="66.9" transform="rotate(-90 248.3 66.9)">1K</text>
<text x="250.2" y="67.3" transform="rotate(-90 250.2 67.3)">R10</text>
<text x="283.9" y="66.9" transform="rotate(-90 283.9 66.9)">1K</text>
<text x="285.8" y="67.3" transform="rotate(-90 285.8 67.3)">R14</text>
<text x="46" y="78">C22</text>
<text x="46.2" y="82.7">100n</text>
<text x="184.8" y="91.6" transform="rotate(-90 184.8 91.6)">4.7K</text>
<text x="186.7" y="91.1" transform="rotate(-90 186.7 91.1)">R3</text>
<text x="190" y="95.8">Q1B</text>
<text x="195.3" y="95.7" transform="rotate(-90 195.3 95.7)">S</text>
<text x="220.4" y="91.6" transform="rotate(-90 220.4 91.6)">4.7K</text>
<text x="222.2" y="91.1" transform="rotate(-90 222.2 91.1)">R7</text>
<text x="225.6" y="95.8">Q2B</text>
<text x="230.9" y="95.7" transform="rotate(-90 230.9 95.7)">S</text>
<text x="256" y="91.6" transform="rotate(-90 256 91.6)">4.7K</text>
<text x="257.8" y="91.5" transform="rotate(-90 257.8 91.5)">R11</text>
<text x="261.1" y="95.8">Q3B</text>
<text x="266.4" y="95.7" transform="rotate(-90 266.4 95.7)">S</text>
<text x="291.5" y="91.6" transform="rotate(-90 291.5 91.6)">4.7K</text>
<text x="293.4" y="91.5" transform="rotate(-90 293.4 91.5)">R15</text>
<text x="296.7" y="95.8">Q4B</text>
<text x="302" y="95.7" transform="rotate(-90 302 95.7)">S</text>
<text x="189.9" y="97.5">G</text>
<text x="225.5" y="97.5">G</text>
<text x="261.1" y="97.5">G</text>
<text x="296.6" y="97.5">G</text>
<text x="184.8" y="106.3" transform="rotate(-90 184.8 106.3)">1K</text>
<text x="186.7" y="106.3" transform="rotate(-90 186.7 106.3)">R4</text>
<text x="187.1" y="103.4">IRF7316</text>
<text x="220.4" y="106.3" transform="rotate(-90 220.4 106.3)">1K</text>
<text x="222.2" y="106.3" transform="rotate(-90 222.2 106.3)">R8</text>
<text x="222.7" y="103.4">IRF7316</text>
<text x="256" y="106.3" transform="rotate(-90 256 106.3)">1K</text>
<text x="257.8" y="106.7" transform="rotate(-90 257.8 106.7)">R12</text>
<text x="258.3" y="103.4">IRF7316</text>
<text x="291.5" y="106.3" transform="rotate(-90 291.5 106.3)">1K</text>
<text x="293.4" y="106.7" transform="rotate(-90 293.4 106.7)">R16</text>
<text x="293.8" y="103.4">IRF7316</text>
<text x="169.4" y="163.1">IRF7341</text>
<text x="172.2" y="167.4">G</text>
<text x="189.7" y="163.1">IRF7341</text>
<text x="192.5" y="167.4">G</text>
<text x="210" y="163.1">IRF7341</text>
<text x="212.8" y="167.4">G</text>
<text x="230.3" y="163.1">IRF7341</text>
<text x="233.1" y="167.4">G</text>
<text x="250.6" y="163.1">IRF7341</text>
<text x="253.4" y="167.4">G</text>
<text x="271" y="163.1">IRF7341</text>
<text x="273.8" y="167.4">G</text>
<text x="291.3" y="163.1">IRF7341</text>
<text x="294.1" y="167.4">G</text>
<text x="311.6" y="163.1">IRF7341</text>
<text x="314.4" y="167.4">G</text>
<text x="172.2" y="170.6">Q9B</text>
<text x="177.5" y="170.7" transform="rotate(-90 177.5 170.7)">S</text>
<text x="192.6" y="170.6">Q9A</text>
<text x="197.9" y="170.7" transform="rotate(-90 197.9 170.7)">S</text>
<text x="212" y="170.6">Q10B</text>
<text x="218.2" y="170.7" transform="rotate(-90 218.2 170.7)">S</text>
<text x="232.4" y="170.6">Q10A</text>
<text x="238.5" y="170.7" transform="rotate(-90 238.5 170.7)">S</text>
<text x="252.6" y="170.6">Q11B</text>
<text x="258.8" y="170.7" transform="rotate(-90 258.8 170.7)">S</text>
<text x="273" y="170.6">Q11A</text>
<text x="279.1" y="170.7" transform="rotate(-90 279.1 170.7)">S</text>
<text x="293.3" y="170.6">Q12B</text>
<text x="299.5" y="170.7" transform="rotate(-90 299.5 170.7)">S</text>
<text x="313.7" y="170.6">Q12A</text>
<text x="319.8" y="170.7" transform="rotate(-90 319.8 170.7)">S</text>
</g>
<g font-size="1.4" fill="#a90000">
<text x="195.2" y="59.7">2</text>
<text x="201.9" y="56.3" transform="rotate(-90 201.9 56.3)">1</text>
<text x="230.7" y="59.7">2</text>
<text x="237.5" y="56.3" transform="rotate(-90 237.5 56.3)">1</text>
<text x="266.3" y="59.7">2</text>
<text x="273" y="56.3" transform="rotate(-90 273 56.3)">1</text>
<text x="301.9" y="59.7">2</text>
<text x="308.6" y="56.3" transform="rotate(-90 308.6 56.3)">1</text>
<text x="201.9" y="63.9" transform="rotate(-90 201.9 63.9)">8</text>
<text x="204.5" y="63.9" transform="rotate(-90 204.5 63.9)">7</text>
<text x="237.5" y="63.9" transform="rotate(-90 237.5 63.9)">8</text>
<text x="240" y="63.9" transform="rotate(-90 240 63.9)">7</text>
<text x="273" y="63.9" transform="rotate(-90 273 63.9)">8</text>
<text x="275.6" y="63.9" transform="rotate(-90 275.6 63.9)">7</text>
<text x="308.6" y="63.9" transform="rotate(-90 308.6 63.9)">8</text>
<text x="311.1" y="63.9" transform="rotate(-90 311.1 63.9)">7</text>
<text x="196.8" y="95.6" transform="rotate(-90 196.8 95.6)">3</text>
<text x="232.4" y="95.6" transform="rotate(-90 232.4 95.6)">3</text>
<text x="268" y="95.6" transform="rotate(-90 268 95.6)">3</text>
<text x="303.5" y="95.6" transform="rotate(-90 303.5 95.6)">3</text>
<text x="190.1" y="99.1">4</text>
<text x="225.7" y="99.1">4</text>
<text x="261.2" y="99.1">4</text>
<text x="296.8" y="99.1">4</text>
<text x="196.8" y="103.3" transform="rotate(-90 196.8 103.3)">6</text>
<text x="199.4" y="103.3" transform="rotate(-90 199.4 103.3)">5</text>
<text x="232.4" y="103.3" transform="rotate(-90 232.4 103.3)">6</text>
<text x="234.9" y="103.3" transform="rotate(-90 234.9 103.3)">5</text>
<text x="268" y="103.3" transform="rotate(-90 268 103.3)">6</text>
<text x="270.5" y="103.3" transform="rotate(-90 270.5 103.3)">5</text>
<text x="303.5" y="103.3" transform="rotate(-90 303.5 103.3)">6</text>
<text x="306.1" y="103.3" transform="rotate(-90 306.1 103.3)">5</text>
<text x="179.1" y="163" transform="rotate(-90 179.1 163)">6</text>
<text x="181.6" y="163" transform="rotate(-90 181.6 163)">5</text>
<text x="199.4" y="163" transform="rotate(-90 199.4 163)">8</text>
<text x="201.9" y="163" transform="rotate(-90 201.9 163)">7</text>
<text x="219.7" y="163" transform="rotate(-90 219.7 163)">6</text>
<text x="222.2" y="163" transform="rotate(-90 222.2 163)">5</text>
<text x="240" y="163" transform="rotate(-90 240 163)">8</text>
<text x="242.6" y="163" transform="rotate(-90 242.6 163)">7</text>
<text x="260.3" y="163" transform="rotate(-90 260.3 163)">6</text>
<text x="262.9" y="163" transform="rotate(-90 262.9 163)">5</text>
<text x="280.7" y="163" transform="rotate(-90 280.7 163)">8</text>
<text x="283.2" y="163" transform="rotate(-90 283.2 163)">7</text>
<text x="301" y="163" transform="rotate(-90 301 163)">6</text>
<text x="303.5" y="163" transform="rotate(-90 303.5 163)">5</text>
<text x="321.3" y="163" transform="rotate(-90 321.3 163)">8</text>
<text x="323.8" y="163" transform="rotate(-90 323.8 163)">7</text>
<text x="172.3" y="168.9">4</text>
<text x="179.1" y="170.6" transform="rotate(-90 179.1 170.6)">3</text>
<text x="192.6" y="168.9">2</text>
<text x="199.4" y="170.6" transform="rotate(-90 199.4 170.6)">1</text>
<text x="213" y="168.9">4</text>
<text x="219.7" y="170.6" transform="rotate(-90 219.7 170.6)">3</text>
<text x="233.3" y="168.9">2</text>
<text x="240" y="170.6" transform="rotate(-90 240 170.6)">1</text>
<text x="253.6" y="168.9">4</text>
<text x="260.3" y="170.6" transform="rotate(-90 260.3 170.6)">3</text>
<text x="273.9" y="168.9">2</text>
<text x="280.7" y="170.6" transform="rotate(-90 280.7 170.6)">1</text>
<text x="294.2" y="168.9">4</text>
<text x="301" y="170.6" transform="rotate(-90 301 170.6)">3</text>
<text x="314.6" y="168.9">2</text>
<text x="321.3" y="170.6" transform="rotate(-90 321.3 170.6)">1</text>
</g>
<g font-size="1.1" fill="#006464">
<text x="199.4" y="39.8">+18V</text>
<text x="235" y="39.8">+18V</text>
<text x="270.5" y="39.8">+18V</text>
<text x="306.1" y="39.8">+18V</text>
<text x="44.8" y="67.9">+5V</text>
<text x="194.3" y="79.1">+18V</text>
<text x="229.9" y="79.1">+18V</text>
<text x="265.4" y="79.1">+18V</text>
<text x="301" y="79.1">+18V</text>
<text x="74" y="134">+5V</text>
<text x="74" y="181">+5V</text>
</g>
<g font-size="1" fill="#006464">
<text x="200.4" y="64.2" transform="rotate(-90 200.4 64.2)">D1</text>
<text x="202.9" y="64.2" transform="rotate(-90 202.9 64.2)">D2</text>
<text x="236" y="64.2" transform="rotate(-90 236 64.2)">D1</text>
<text x="238.5" y="64.2" transform="rotate(-90 238.5 64.2)">D2</text>
<text x="271.5" y="64.2" transform="rotate(-90 271.5 64.2)">D1</text>
<text x="274.1" y="64.2" transform="rotate(-90 274.1 64.2)">D2</text>
<text x="307.1" y="64.2" transform="rotate(-90 307.1 64.2)">D1</text>
<text x="309.6" y="64.2" transform="rotate(-90 309.6 64.2)">D2</text>
<text x="195.3" y="103.5" transform="rotate(-90 195.3 103.5)">D1</text>
<text x="197.9" y="103.5" transform="rotate(-90 197.9 103.5)">D2</text>
<text x="230.9" y="103.5" transform="rotate(-90 230.9 103.5)">D1</text>
<text x="233.4" y="103.5" transform="rotate(-90 233.4 103.5)">D2</text>
<text x="266.4" y="103.5" transform="rotate(-90 266.4 103.5)">D1</text>
<text x="269" y="103.5" transform="rotate(-90 269 103.5)">D2</text>
<text x="302" y="103.5" transform="rotate(-90 302 103.5)">D1</text>
<text x="304.5" y="103.5" transform="rotate(-90 304.5 103.5)">D2</text>
<text x="177.5" y="163.2" transform="rotate(-90 177.5 163.2)">D1</text>
<text x="180.1" y="163.2" transform="rotate(-90 180.1 163.2)">D2</text>
<text x="197.9" y="163.2" transform="rotate(-90 197.9 163.2)">D1</text>
<text x="200.4" y="163.2" transform="rotate(-90 200.4 163.2)">D2</text>
<text x="218.2" y="163.2" transform="rotate(-90 218.2 163.2)">D1</text>
<text x="220.7" y="163.2" transform="rotate(-90 220.7 163.2)">D2</text>
<text x="238.5" y="163.2" transform="rotate(-90 238.5 163.2)">D1</text>
<text x="241" y="163.2" transform="rotate(-90 241 163.2)">D2</text>
<text x="258.8" y="163.2" transform="rotate(-90 258.8 163.2)">D1</text>
<text x="261.4" y="163.2" transform="rotate(-90 261.4 163.2)">D2</text>
<text x="279.1" y="163.2" transform="rotate(-90 279.1 163.2)">D1</text>
<text x="281.7" y="163.2" transform="rotate(-90 281.7 163.2)">D2</text>
<text x="299.5" y="163.2" transform="rotate(-90 299.5 163.2)">D1</text>
<text x="302" y="163.2" transform="rotate(-90 302 163.2)">D2</text>
<text x="319.8" y="163.2" transform="rotate(-90 319.8 163.2)">D1</text>
<text x="322.3" y="163.2" transform="rotate(-90 322.3 163.2)">D2</text>
</g>
</svg>
